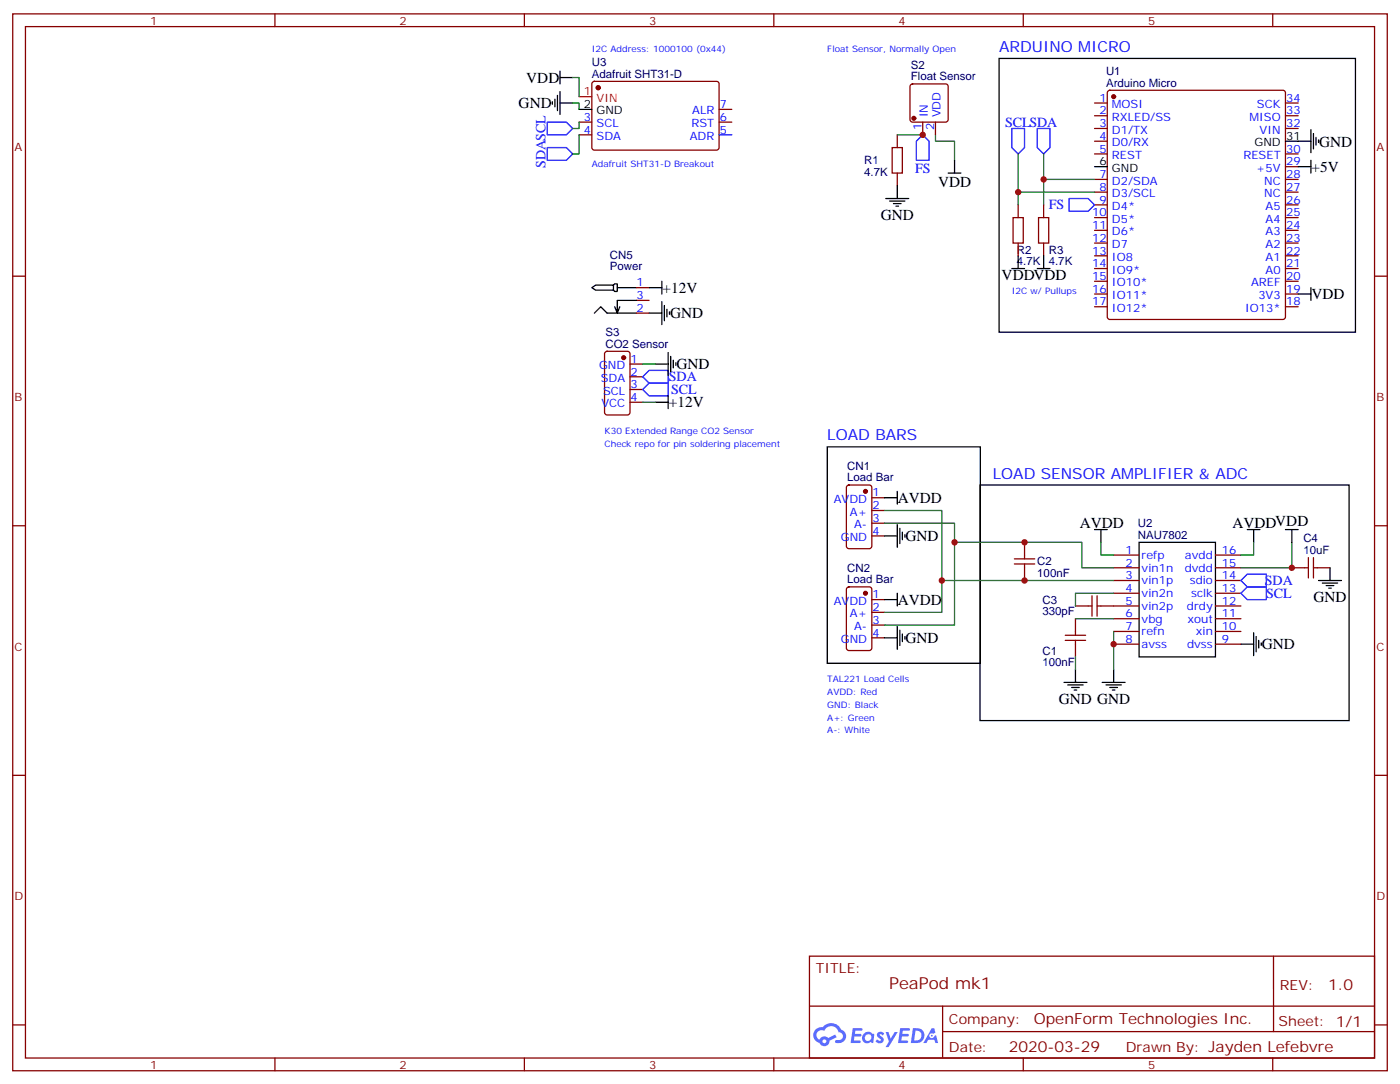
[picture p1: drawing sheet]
<svg xmlns="http://www.w3.org/2000/svg" width="388mm" height="300mm" viewBox="0 0 388 300" stroke-linecap="round" stroke-linejoin="round" font-family="sans-serif">
<g fill="none" stroke="#870000" stroke-width=".35">
<path d="M3.5 3.8h381v292.9h-381zM7.1 7.4h373.9v285.7h-373.9zM76.2 3.8v3.6M145.3 3.8v3.6M214.5 3.8v3.6M283.6 3.8v3.6M352.8 3.8v3.6M3.5 76.5h3.6M381 76.5h3.5M3.5 145.7h3.6M381 145.7h3.5M3.5 214.8h3.6"/>
<path d="M381 214.8h3.5M224.4 264.9h156.6v28.2h-156.6zM224.4 278.7h156.5M261.3 278.7v14.2M353 264.9v20.9M3.5 284h3.6M76.2 293.1v3.6M145.3 293.1v3.6M214.5 293.1v3.6M261.3 285.8h119.6M283.6 293.1v3.6M352.8 293.1v3.6"/>
<path d="M381 284h3.5"/>
</g>
<g fill="#5487ff">
<path d="M243.4 286.1a1.22 1.22 0 0 1 1.7 .2l-.4 .6a.47 .47 0 0 0-.4-.4 .47 .47 0 0 0-.5 .2l.1 .1a1.23 1.23 0 0 1 .8 2 1.44 1.44 0 0 1-2.1-.3l.5-.6 .8 .5a.29 .29 0 0 0 .3-.3 .29 .29 0 0 0-.3-.3 1.04 1.04 0 0 1-.5-1.7z"/>
<path d="M236.4 284.8h2.3l.3 .2-.1 .5-1.8 .1-.1 .8h1.5l.3 .4-.4 .4h-1.6l-.1 1.1h1.7l.2 .3-.2 .3-2.6 .1z"/>
<path d="M249.5 284.8h2.4l.3 .2-.1 .5-1.9 .1-.1 .8h1.5l.4 .4-.4 .4h-1.6l-.2 1.1h1.8l.1 .3-.1 .3-2.7 .1z"/>
<path d="M258.3 284.8h.7l.3 1.3-.6 .3a.69 .69 0 0 0-1 .3 .69 .69 0 0 0 .4 .9 .69 .69 0 0 0 .9-.6l.5-.2 .5 2.2h-.8l-.2-.9h-1.7l-.5 .9h-.9z"/>
<path d="M245.5 285.9h.8l.6 1.8 1.1-1.8h.8l-2.5 4.2h-.8l.9-1.5z"/>
<path d="M253 284.8l-.6 4.2h1.4a2.11 2.11 0 0 0 2.4-2.1 2.11 2.11 0 0 0-2.5-2.1zM253.8 285.6a1.39 1.39 0 0 1 1.6 1.4 1.39 1.39 0 0 1-1.8 1.3h-.2z"/>
<path d="M239.4 286.5a1.54 1.54 0 0 0-.1 2.1 1.54 1.54 0 0 0 2.1 .1l.6 .3 .3-2.3-.1-.3h-.4a1.49 1.49 0 0 0-2.4 .1zM239.6 287.5a.95 .95 0 0 1 1.9 0 .95 .95 0 0 1-1.9 0z"/>
<path d="M226.1 285.2a2.18 2.18 0 0 0 1 3.7 1.44 1.44 0 0 0 1.7 .9 1.44 1.44 0 0 0 1.1-1.4l2-1-.4-.8-1.9 1a1.47 1.47 0 0 0-2.5 .4 1.39 1.39 0 0 1-.6-1.9 1.39 1.39 0 0 1 2-.5 2.12 2.12 0 0 1 2.1-1.3 2.12 2.12 0 0 1 1.9 1.7 1.14 1.14 0 0 1 1.1 1.4 1.14 1.14 0 0 1-1.6 .7 .43 .43 0 0 0-.6 .4 .43 .43 0 0 0 .5 .5 1.98 1.98 0 0 0 2.5-1.2 1.98 1.98 0 0 0-1.3-2.6 3.1 3.1 0 0 0-5.2-.6l-.9 .1zM228 288.5a.54 .54 0 0 1 1 0 .54 .54 0 0 1-1 0z"/>
<circle cx="258.3" cy="286.9" r=".26"/>
</g>
<g fill="none" stroke="#870000" stroke-width=".35">
<path d="M160.5 33.8h3.5M160.5 37.4h3.5M164.3 22.7l.4-.2 34.2 .1 .4 .6v18l-.7 .4-34.1-.1-.5-.6v-17.7zM199.3 33.8h3.5M199.3 30.3h3.5M248.7 37.4v3.5M252.5 23.5l.4-.2h9.2l.5 .2 .2 .5v9.1l-.2 .5-.5 .2h-9.2l-.5-.2-.2-.5v-9.1zM255.8 33.8v3.6M259.3 33.8v3.6M303.4 28.5h3.5M303.4 32.1h3.5M303.4 35.6h3.5"/>
<path d="M303.4 39.1h3.5M307.2 25.2l.4-.2h48l.5 .2 .2 .5v62.1l-.2 .5-.5 .2h-48l-.5-.2-.2-.5v-62.1zM356.3 28.5h3.5M356.3 32.1h3.5M356.3 35.6h3.5M247.3 40.9h2.8v7h-2.8zM248.7 47.9v3.6M282.2 56.8v3.5M289.3 56.8v3.5M303.4 42.7h3.5M303.4 49.7h3.5M303.4 53.2h3.5"/>
<path d="M303.4 56.8h3.5M356.3 42.7h3.5M356.3 49.7h3.5M356.3 53.2h3.5M356.3 56.8h3.5M356.3 46.2h3.5M176.4 79.7h3.5M280.8 60.3h2.8v7h-2.8zM282.2 67.3v3.6M287.9 60.3h2.8v7h-2.8zM289.3 67.3v3.6M303.4 60.3h3.5"/>
<path d="M303.4 63.8h3.5M303.4 67.3h3.5M303.4 70.9h3.5M303.4 74.4h3.5M303.4 77.9h3.5M356.3 60.3h3.5M356.3 63.8h3.5M356.3 67.3h3.5M356.3 70.9h3.5M356.3 74.4h3.5M356.3 77.9h3.5M167.8 97.5l.5-.2h5.6l.7 .5v16.5l-.4 .6-5.9 .1-.7-.5v-16.5z"/>
<path d="M176.4 86.7h3.5M176.4 83.2h3.5M303.4 81.5h3.5M303.4 85h3.5M356.3 81.5h3.5M356.3 85h3.5M174.6 100.9h3.6M174.6 104.4h3.6M174.6 107.9h3.6M174.6 111.4h3.6M234.8 134.6l.5-.2h5.6l.7 .4 .1 16.5-.5 .7h-5.9l-.6-.5-.1-16.4zM241.7 137.9h3.5"/>
<path d="M241.7 141.4h3.5M241.7 145h3.5M241.7 148.5h3.5M281.2 154.8h5.6M281.2 156.2h5.6M284 150.2v4.6M284 156.2v4.6M308.7 153.8h7M308.7 157.3h7M336.9 153.8h7.1M336.9 157.3h7.1M358.1 157.3h4.6"/>
<path d="M362.7 154.5v5.6M364.1 157.3h4.6M364.1 154.5v5.6M234.8 162.8l.5-.2h5.6l.7 .4 .1 16.5-.5 .7h-5.9l-.6-.4-.1-16.5zM241.7 166.1h3.5M241.7 169.7h3.5M241.7 173.2h3.5M241.7 176.7h3.5M295.3 177.4h5.6M295.3 176h5.6M298.1 167.9h4.6M298.1 171.4v4.6"/>
<path d="M298.1 177.4v4.6M302.7 165.1v5.6M304.1 167.9h11.6M304.1 165.1v5.6M308.7 160.8h7M308.7 164.4h7M308.7 171.4h7M308.7 174.9h7M308.7 178.5h7M336.9 160.8h7.1M336.9 164.4h7.1M336.9 167.9h7.1"/>
<path d="M336.9 171.4h7.1M336.9 174.9h7.1M336.9 178.5h7.1"/>
</g>
<g fill="none" stroke="#000" stroke-width=".35">
<path d="M155.2 19.7v3.5M276.9 16.2h98.8v75.8h-98.8zM153.1 28.2v.7M153.8 27.5v2.1M154.5 26.4v4.3M155.2 21.5h3.5M155.2 25.4v6.3M155.2 28.5h3.5M160.5 30.3h3.5M356.3 39.1h7.1M363.4 35.9v6.4M364.1 37v4.2"/>
<path d="M364.8 38.1v2.1M365.5 38.8v.7M245.5 55h6.4M246.6 55.7h4.2M247.6 56.4h2.2M248.4 57.1h.7M248.7 51.5v3.5M262.8 47.9h3.5M264.6 44.4v3.5M303.4 46.2h3.5M359.8 46.2h3.6M363.4 44.4v3.5"/>
<path d="M164 79.7l1.1-.7h4.9v1.4h-4.9zM170 79l.4-.4h.7v2.2h-.7l-.4-.4M171.1 79.7h5.3M179.9 79.7h3.5M183.4 77.9v3.6M280.5 74.4h3.5M282.2 70.9v3.5M287.5 74.4h3.5M289.3 70.9v3.5M363.4 79.7v3.5M164.7 86.7l1.8-1.7 1.8 1.7h8.1M171.8 85l-.7 1.7"/>
<path d="M176.4 83.2h-5.3v3.5l-.7-1.7M179.9 86.7h3.5M183.4 83.6v6.3M184.1 84.6v4.3M184.9 85.7v2.1M185.2 97.7v6.3M185.6 86.4v.7M185.9 98.7v4.3M186.6 99.8v2.1M359.8 81.5h3.6M181.7 111.4h3.5M181.7 100.9h3.5"/>
<path d="M185.2 109.7v3.5M187.3 100.5v.7M229.3 123.8h42.4v60h-42.4zM245.2 137.9h3.5M248.7 136.1v3.6M271.6 134.4h102.3v65.2h-102.3zM245.2 148.5h3.5M248.7 145.3v6.4M249.4 146.4v4.2M250.1 147.4v2.1M250.8 148.1v.7M303.4 146.7h3.5"/>
<path d="M305.2 146.7v3.5M315.7 150.2h21.2v31.8h-21.2zM345.7 146.7h3.5M347.5 146.7v3.5M356.3 146.7h3.5M358.1 146.7v3.5M368.7 157.3v3.5M245.2 166.1h3.5M245.2 176.7h3.5M248.7 164.4v3.5M248.7 173.5v6.4M249.4 174.6v4.2"/>
<path d="M250.1 175.6v2.2M250.8 176.4v.7M344 178.5h3.5M347.5 175.3v6.3M348.2 176.4v4.2M348.9 177.4v2.1M349.6 178.1v.7M365.5 160.8h6.3M366.5 161.5h4.3M367.6 162.2h2.1M368.3 162.9h.7M294.9 189.1h6.4"/>
<path d="M296 189.8h4.2M297 190.5h2.2M297.7 191.2h.7M298.1 185.5v3.6M305.5 189.1h6.4M306.6 189.8h4.2M307.6 190.5h2.1M308.3 191.2h.7M308.7 185.5v3.6"/>
</g>
<g fill="none" stroke="#008700" stroke-width=".35">
<path d="M158.7 21.5h1.8v5.3M158.7 28.5h1.8v1.8M160.5 37.4v5.3h-1.8M160.5 33.8v1.8h-1.8M248.7 37.4h7.1M259.3 37.4v1.7h5.3v5.3M282.2 42.7v10.5h21.2M282.2 53.2v3.6M289.3 42.7v7h14.1M289.3 49.7v7.1M178.2 111.4h3.5M178.2 100.9h3.5"/>
<path d="M245.2 145h19.4v5.2h35.3v7.1h8.8M245.2 141.4h15.9v19.4h47.6M264.6 150.2v23h-19.4M305.2 150.2v3.6h3.5M347.5 150.2v3.6h-3.5M358.1 150.2v7.1h-14.1M261.1 160.8v8.9h-15.9M298.1 171.4h10.6M308.7 164.4h-10.6v3.5M308.7 174.9v10.6M298.1 182v3.5"/>
</g>
<path d="M151.7 33.8h5.3l1.7 1.8-1.7 1.8h-5.3zM199.3 37.4h3.5M254 39.1l1.8-1.7 1.7 1.7v5.3h-3.5zM280.5 35.6h3.5v5.3l-1.8 1.8-1.7-1.8zM287.5 35.6h3.5v5.3l-1.7 1.8-1.8-1.8zM151.7 40.9h5.3l1.7 1.8-1.7 1.7h-5.3zM296.3 55h5.3l1.8 1.8-1.8 1.7h-5.3zM178.2 104.4l1.7-1.8h5.3v3.6h-5.3zM178.2 107.9l1.7-1.7h5.3v3.5h-5.3zM345.7 159.1h5.3v3.5h-5.3l-1.7-1.8zM344 164.4l1.7-1.8h5.3v3.5h-5.3z" fill="none" stroke="#00f" stroke-width=".35"/>
<g fill="#870000" stroke="#870000" stroke-width=".35">
<circle cx="253.3" cy="32.8" r=".53"/>
<circle cx="308.7" cy="26.8" r=".53"/>
<circle cx="172.9" cy="99.1" r=".53"/>
<circle cx="239.9" cy="136.1" r=".53"/>
<circle cx="239.9" cy="164.4" r=".53"/>
<circle cx="165.8" cy="24.3" r=".53"/>
</g>
<path d="M160.5 26.8h3.5" fill="none" stroke="#f00" stroke-width=".35"/>
<g fill="#c00">
<circle cx="289.3" cy="49.7" r=".88"/>
<circle cx="308.7" cy="178.5" r=".88"/>
<circle cx="282.2" cy="53.2" r=".88"/>
<circle cx="255.8" cy="37.4" r=".88"/>
<circle cx="358.1" cy="157.3" r=".88"/>
<circle cx="261.1" cy="160.8" r=".88"/>
<circle cx="284" cy="160.8" r=".88"/>
<circle cx="284" cy="150.2" r=".88"/>
<circle cx="264.6" cy="150.2" r=".88"/>
</g>
<text font-size="4.6" fill="#800" x="246.5" y="273.9">PeaPod mk1</text>
<g font-size="4.2" fill="#00f">
<text x="276.9" y="14.4">ARDUINO MICRO</text>
<text x="229.3" y="122">LOAD BARS</text>
<text x="275.2" y="132.6">LOAD SENSOR AMPLIFIER &amp; ADC</text>
</g>
<g font-size="4.2">
<text x="145.9" y="22.9">VDD</text>
<text x="143.8" y="30">GND</text>
<text x="365.7" y="40.6">GND</text>
<text x="363.5" y="47.6">+5V</text>
<text x="260" y="51.9">VDD</text>
<text x="244.1" y="61">GND</text>
<text x="277.6" y="77.6">VDDVDD</text>
<text x="183.6" y="81.1">+12V</text>
<text x="363.5" y="82.9">VDD</text>
<text x="185.7" y="88.2">GND</text>
<text x="187.5" y="102.3">GND</text>
<text x="185.4" y="112.8">+12V</text>
<text x="248.9" y="139.3">AVDD</text>
<text x="251" y="149.9">GND</text>
<text x="299.3" y="146.4">AVDD</text>
<text x="341.6" y="146.4">AVDDVDD</text>
<text x="248.9" y="167.5">AVDD</text>
<text x="364.1" y="166.9">GND</text>
<text x="251" y="178.1">GND</text>
<text x="349.8" y="179.9">GND</text>
<text x="293.5" y="195.1">GND GND</text>
</g>
<g font-size="4.2" fill="#800">
<text x="368.2" y="274.2">1.0</text>
<text x="286.5" y="283.7">OpenForm Technologies Inc.</text>
<text x="279.6" y="291.5">2020-03-29</text>
</g>
<g font-size="3.9" fill="#00f">
<text x="278.6" y="35.1">SCLSDA</text>
<text x="151.2" y="46.4" transform="rotate(-90 151.2 46.4)">SDASCL</text>
<text x="253.7" y="47.9">FS</text>
<text x="290.7" y="58">FS</text>
<text x="185.4" y="105.6">SDA</text>
<text x="186" y="109.2">SCL</text>
<text x="350.6" y="162.1">SDA</text>
<text x="350.9" y="165.6">SCL</text>
</g>
<g font-size="3.9" fill="#800">
<text x="226.1" y="269.5">TITLE:</text>
<text x="354.8" y="274.2">REV:</text>
<text x="263" y="283.7">Company:</text>
<text x="354.4" y="284.3">Sheet: 1/1</text>
<text x="263" y="291.4">Date:</text>
<text x="312.1" y="291.4">Drawn By: Jayden Lefebvre</text>
</g>
<g font-size="3.2" fill="#800">
<text x="41.6" y="6.8">1</text>
<text x="110.8" y="6.8">2</text>
<text x="179.9" y="6.8">3</text>
<text x="249.1" y="6.8">4</text>
<text x="318.2" y="6.8">5</text>
<text x="4.1" y="41.9">A</text>
<text x="381.5" y="41.9">A</text>
<text x="4.1" y="111.1">B</text>
<text x="381.5" y="111.1">B</text>
<text x="4.1" y="180.2">C</text>
<text x="381.5" y="180.2">C</text>
<text x="4.1" y="249.4">D</text>
<text x="381.5" y="249.4">D</text>
<text x="41.6" y="296.1">1</text>
<text x="110.8" y="296.1">2</text>
<text x="179.9" y="296.1">3</text>
<text x="249.1" y="296.1">4</text>
<text x="318.2" y="296.1">5</text>
</g>
<g font-size="3.2" fill="#000080">
<text x="164" y="18.4">U3</text>
<text x="164" y="21.5">Adafruit SHT31-D</text>
<text x="252.5" y="22.2">Float Sensor</text>
<text x="252.5" y="19.1">S2</text>
<text x="306.6" y="20.8">U1</text>
<text x="306.6" y="24">Arduino Micro</text>
<text x="239.6" y="45.5">R1</text>
<text x="239.6" y="48.7">4.7K</text>
<text x="169" y="71.8">CN5</text>
<text x="281.9" y="70.3">R2</text>
<text x="290.7" y="70.3">R3</text>
<text x="169" y="74.9">Power</text>
<text x="281.9" y="73.4">4.7K</text>
<text x="290.7" y="73.4">4.7K</text>
<text x="167.8" y="93.1">S3</text>
<text x="167.8" y="96.3">CO2 Sensor</text>
<text x="234.8" y="130.2">CN1</text>
<text x="234.8" y="133.4">Load Bar</text>
<text x="315.4" y="149.2">NAU7802</text>
<text x="315.4" y="146.1">U2</text>
<text x="361.3" y="153.4">10uF</text>
<text x="361.3" y="150.2">C4</text>
<text x="234.8" y="161.6">Load Bar</text>
<text x="234.8" y="158.4">CN2</text>
<text x="287.5" y="159.8">100nF</text>
<text x="287.5" y="156.7">C2</text>
<text x="288.9" y="167.3">C3</text>
<text x="288.9" y="170.5">330pF</text>
<text x="288.9" y="184.6">100nF</text>
<text x="288.9" y="181.4">C1</text>
</g>
<g font-size="3.2" fill="#f00">
<text x="161.9" y="26.4">1</text>
<text x="165.3" y="28.2">VIN</text>
</g>
<g font-size="3.2">
<text x="161.9" y="30">2</text>
<text x="165.3" y="31.7">GND</text>
<text x="347.7" y="40.5">GND</text>
<text x="356.5" y="38.8">31</text>
<text x="304.7" y="45.8">6</text>
<text x="308.2" y="47.6">GND</text>
</g>
<g font-size="3.2" fill="#00f">
<text x="199.5" y="30">7</text>
<text x="304.7" y="28.2">1</text>
<text x="308.2" y="30">MOSI</text>
<text x="348.4" y="30">SCK</text>
<text x="356.5" y="28.2">34</text>
<text x="161.9" y="33.5">3</text>
<text x="165.3" y="35.2">SCL</text>
<text x="191.7" y="35.2">RST</text>
<text x="191.9" y="31.7">ALR</text>
<text x="199.5" y="33.5">6</text>
<text x="257.2" y="32.5" transform="rotate(-90 257.2 32.5)">IN</text>
<text x="260.7" y="32.5" transform="rotate(-90 260.7 32.5)">VDD</text>
<text x="304.7" y="31.7">2</text>
<text x="304.7" y="35.2">3</text>
<text x="308.2" y="33.5">RXLED/SS</text>
<text x="346.3" y="33.5">MISO</text>
<text x="356.5" y="35.2">32</text>
<text x="356.5" y="31.7">33</text>
<text x="161.9" y="37">4</text>
<text x="165.3" y="38.8">SDA</text>
<text x="191.2" y="38.8">ADR</text>
<text x="199.5" y="37">5</text>
<text x="255.4" y="36" transform="rotate(-90 255.4 36)">1</text>
<text x="258.9" y="36" transform="rotate(-90 258.9 36)">2</text>
<text x="304.7" y="38.8">4</text>
<text x="308.2" y="37">D1/TX</text>
<text x="308.2" y="40.5">D0/RX</text>
<text x="349.1" y="37">VIN</text>
<text x="304.7" y="42.3">5</text>
<text x="308.2" y="44.1">REST</text>
<text x="344.7" y="44.1">RESET</text>
<text x="348.2" y="47.6">+5V</text>
<text x="356.5" y="45.8">29</text>
<text x="356.5" y="42.3">30</text>
<text x="304.7" y="49.4">7</text>
<text x="304.7" y="52.9">8</text>
<text x="308.2" y="51.1">D2/SDA</text>
<text x="350.4" y="51.1">NC</text>
<text x="356.5" y="52.9">27</text>
<text x="356.5" y="49.4">28</text>
<text x="302.7" y="59.9">10</text>
<text x="304.7" y="56.4">9</text>
<text x="308.2" y="54.6">D3/SCL</text>
<text x="308.2" y="58.2">D4*</text>
<text x="350.4" y="54.6">NC</text>
<text x="350.8" y="58.2">A5</text>
<text x="356.5" y="59.9">25</text>
<text x="356.5" y="56.4">26</text>
<text x="302.7" y="63.5">11</text>
<text x="308.2" y="61.7">D5*</text>
<text x="308.2" y="65.2">D6*</text>
<text x="350.8" y="65.2">A3</text>
<text x="350.8" y="61.7">A4</text>
<text x="356.5" y="63.5">24</text>
<text x="302.7" y="67">12</text>
<text x="302.7" y="70.5">13</text>
<text x="308.2" y="68.8">D7</text>
<text x="350.8" y="68.8">A2</text>
<text x="356.5" y="70.5">22</text>
<text x="356.5" y="67">23</text>
<text x="302.7" y="74">14</text>
<text x="302.7" y="77.6">15</text>
<text x="308.2" y="72.3">IO8</text>
<text x="308.2" y="75.8">IO9*</text>
<text x="350.8" y="75.8">A0</text>
<text x="350.8" y="72.3">A1</text>
<text x="356.5" y="77.6">20</text>
<text x="356.5" y="74">21</text>
<text x="176.4" y="82.9">3</text>
<text x="176.4" y="79.3">1</text>
<text x="302.7" y="81.1">16</text>
<text x="308.2" y="79.3">IO10*</text>
<text x="308.2" y="82.9">IO11*</text>
<text x="346.8" y="79.3">AREF</text>
<text x="348.8" y="82.9">3V3</text>
<text x="356.5" y="81.1">19</text>
<text x="176.4" y="86.4">2</text>
<text x="302.7" y="84.6">17</text>
<text x="308.2" y="86.4">IO12*</text>
<text x="345.1" y="86.4">IO13*</text>
<text x="356.5" y="84.6">18</text>
<text x="174.8" y="100.5">1</text>
<text x="166" y="102.3">GND</text>
<text x="166.5" y="105.8">SDA</text>
<text x="174.8" y="104">2</text>
<text x="174.8" y="107.6">3</text>
<text x="166.7" y="112.9">VCC</text>
<text x="167.2" y="109.3">SCL</text>
<text x="174.8" y="111.1">4</text>
<text x="241.8" y="137.5">1</text>
<text x="231.1" y="139.3">AVDD</text>
<text x="235.6" y="142.8">A+</text>
<text x="241.8" y="141.1">2</text>
<text x="233.1" y="149.9">GND</text>
<text x="236.7" y="146.4">A-</text>
<text x="241.8" y="144.6">3</text>
<text x="241.8" y="148.1">4</text>
<text x="312" y="153.4">1</text>
<text x="316.4" y="154.8">refp</text>
<text x="328.5" y="154.8">avdd</text>
<text x="338.7" y="153.4">16</text>
<text x="312" y="157">2</text>
<text x="312" y="160.5">3</text>
<text x="316.4" y="158.4">vin1n</text>
<text x="316.4" y="161.9">vin1p</text>
<text x="328.4" y="158.4">dvdd</text>
<text x="329.8" y="161.9">sdio</text>
<text x="338.7" y="157">15</text>
<text x="338.7" y="160.5">14</text>
<text x="231.1" y="167.5">AVDD</text>
<text x="241.8" y="165.8">1</text>
<text x="312" y="164">4</text>
<text x="312" y="167.5">5</text>
<text x="316.4" y="165.4">vin2n</text>
<text x="330.2" y="165.4">sclk</text>
<text x="338.7" y="164">13</text>
<text x="338.7" y="167.5">12</text>
<text x="235.6" y="171.1">A+</text>
<text x="241.8" y="169.3">2</text>
<text x="241.8" y="172.8">3</text>
<text x="312" y="171.1">6</text>
<text x="316.4" y="168.9">vin2p</text>
<text x="316.4" y="172.5">vbg</text>
<text x="329" y="168.9">drdy</text>
<text x="329.1" y="172.5">xout</text>
<text x="338.7" y="171.1">11</text>
<text x="233.1" y="178.1">GND</text>
<text x="236.7" y="174.6">A-</text>
<text x="241.8" y="176.4">4</text>
<text x="312" y="174.6">7</text>
<text x="312" y="178.1">8</text>
<text x="316.4" y="176">refn</text>
<text x="316.4" y="179.5">avss</text>
<text x="329" y="179.5">dvss</text>
<text x="331.4" y="176">xin</text>
<text x="338.7" y="174.6">10</text>
<text x="338.7" y="178.1">9</text>
</g>
<g font-size="2.5" fill="#00f">
<text x="164" y="14.4">I2C Address: 1000100 (0x44)</text>
<text x="229.3" y="14.4">Float Sensor, Normally Open</text>
<text x="164" y="46.2">Adafruit SHT31-D Breakout</text>
<text x="280.5" y="81.5">I2C w/ Pullups</text>
<text x="167.6" y="120.3">K30 Extended Range CO2 Sensor</text>
<text x="167.6" y="123.8">Check repo for pin soldering placement</text>
<text x="229.3" y="189.1">TAL221 Load Cells</text>
<text x="229.3" y="192.6">AVDD: Red</text>
<text x="229.3" y="196.1">GND: Black</text>
<text x="229.3" y="199.6">A+: Green</text>
<text x="229.3" y="203.2">A-: White</text>
</g>
</svg>
